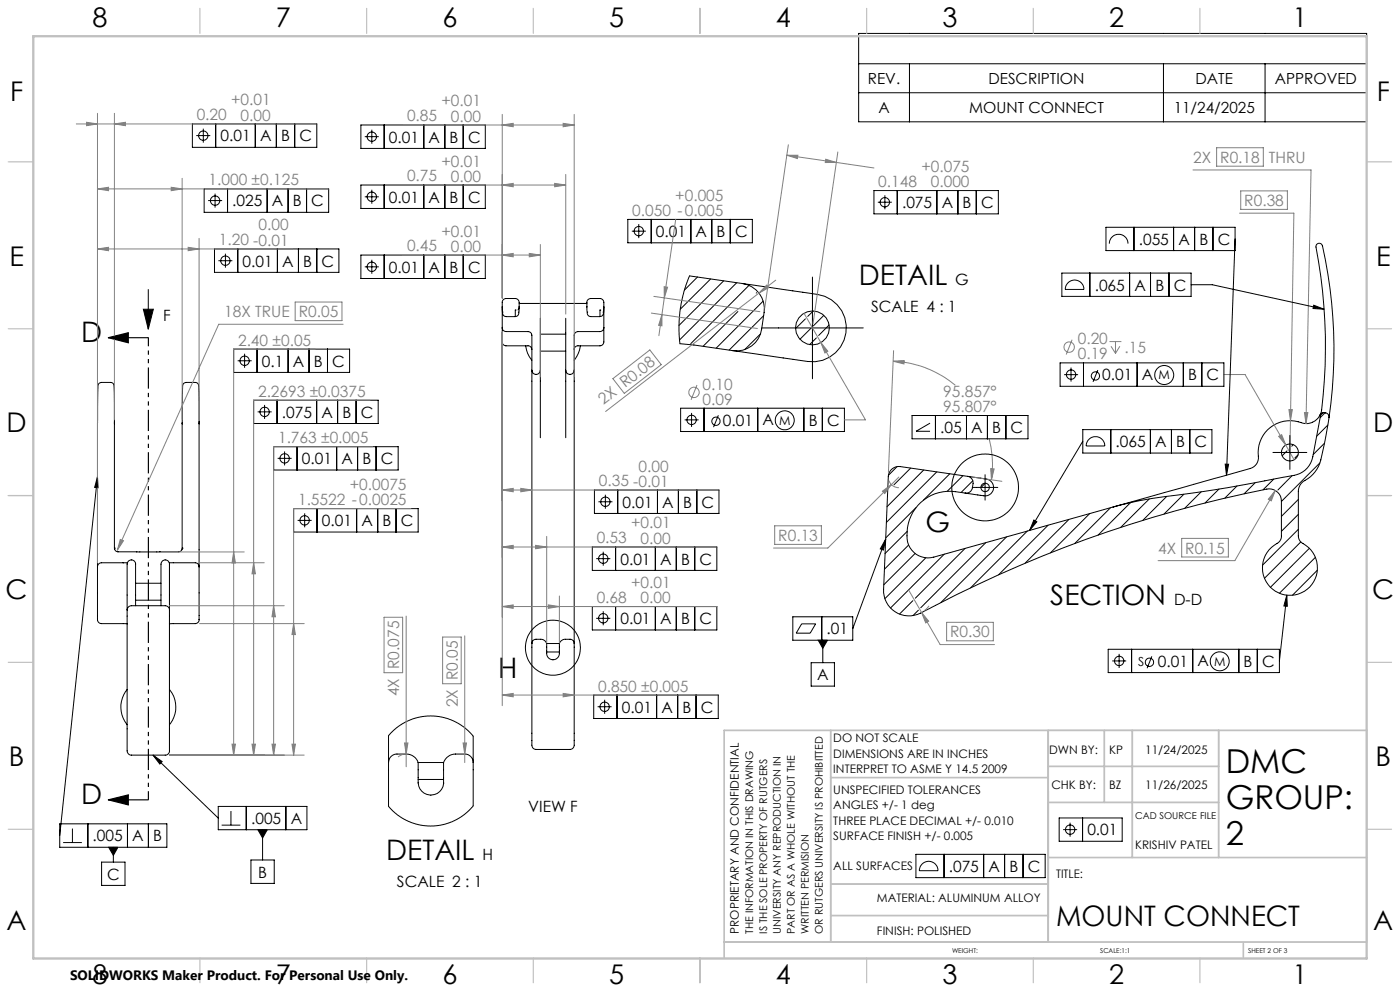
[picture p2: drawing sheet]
<svg xmlns="http://www.w3.org/2000/svg" width="420mm" height="297mm" viewBox="0 0 420 297" stroke-linecap="round" stroke-linejoin="round" font-family="sans-serif">
<g fill="none" stroke="#000" stroke-width=".3">
<path d="M257.6 10h152.4v26.5h-152.4zM257.6 19.1h152.4M272.8 19.1v17.4M349 19.1v17.4M379.5 19.1v17.4M57.7 37.1h37.3v7.1h-37.3zM61 38.6v4.2M64.7 37.1v7.1M76.6 37.1v7.1M82.9 37.1v7.1M88.4 37.1v7.1M108.3 37.5h37.3v7h-37.3z"/>
<path d="M111.5 38.9v4.2M115.3 37.5v7M127.1 37.5v7M133.5 37.5v7M139 37.5v7M257.6 27.8h152.4M58.9 40.6h4.2M61.2 56.6h37.4v7h-37.4zM64.5 58v4.2M68.3 56.6v7M80.2 56.6v7M86.4 56.6v7"/>
<path d="M92 56.6v7M108.3 55.5h37.3v7h-37.3zM109.4 59h4.2M109.4 41h4.2M111.5 56.9v4.2M115.3 55.5v7M127.1 55.5v7M133.5 55.5v7M139 55.5v7M262.2 57.1h37.3v7h-37.3zM265.5 58.5v4.2M269.2 57.1v7"/>
<path d="M281.1 57.1v7M287.4 57.1v7M292.9 57.1v7M62.4 60.1h4.2M64.3 74.6h37.4v7h-37.4zM65.5 78.1h4.2M67.6 76v4.2M71.3 74.6v7M83.2 74.6v7M89.5 74.6v7M95 74.6v7M108.3 76.4h37.3v7.1h-37.3z"/>
<path d="M109.4 80h4.2M111.5 77.9v4.2M115.3 76.4v7.1M127.1 76.4v7.1M133.5 76.4v7.1M139 76.4v7.1M188.3 65.8h37.4v7h-37.4zM189.5 69.3h4.2M191.6 67.2v4.2M195.4 65.8v7M207.3 65.8v7M213.5 65.8v7"/>
<path d="M219.1 65.8v7M263.3 60.6h4.2M331.8 68.1h38.7v7h-38.7zM332.8 73a2.79 2.79 0 0 1 2.8-2.8 2.79 2.79 0 0 1 2.8 2.8M340.2 68.1v7M352.1 68.1v7M358.4 68.1v7M363.9 68.1v7M370.5 71.6l-2.6 70.8M43 92.7h3l-1.5 6zM44.5 86.7v12M150.7 92l.1 2 .5 .8 3.3 .1"/>
<path d="M150.7 92v-.6a1.42 1.42 0 0 1 1.1-1.9h2.8a1.44 1.44 0 0 1 1.2 1.9v.6M150.7 98.2v4.3a1.14 1.14 0 0 0 1.1 1.1h6.6a1.14 1.14 0 0 1 1.2 1.2M150.7 92v6.2M150.7 98.2a1.14 1.14 0 0 0 1.1 1.2h6.6a1.13 1.13 0 0 1 1.2 1.1v10.4M150.9 93.5v.1M154.8 92.9h-.2v2M155.5 93.5v.1M155.8 92l-.2 2.2-.6 .6-.4 .1M155.8 92l-.4 .9M155.8 90.9h20.3M162.1 95.4v15.5M169.7 95.4v15.5"/>
<path d="M176.1 92l.1 2 .5 .8 3.3 .1M176.1 92v-.6a1.42 1.42 0 0 1 1.1-1.9h2.8a1.44 1.44 0 0 1 1.2 1.9v.6M176.1 92h.1M176.3 93.5v.1M180.2 92.9h-.2v2M180.9 93.5v.1M181.2 92l-.2 2.2-.6 .6-.4 .1M181.2 98.2v4.3a1.21 1.21 0 0 1-1.2 1.1h-6.6a1.09 1.09 0 0 0-1.1 1.2M181.2 92v6.2M181.2 98.2a1.21 1.21 0 0 1-1.2 1.2h-6.6l-.7 .2a1.76 1.76 0 0 0-.4 1.9v9.4M209.3 83l-4 4M213.2 83.6l-9.1 9.1"/>
<path d="M217.1 84.2l-13.4 13.3M221 84.7l-17.1 17.2M221.4 93.4l-10.5 10.4M222.8 85l-15.9-2.3-1.7 4.5-1 4.9-.5 5.1 .3 5.8 4.2 .4 11.7 1.7M222.8 85a7.6 7.6 0 0 1 6.4 8.6l-.7 5a7.6 7.6 0 0 1-8.6 6.5M222.8 85l18.5 2.7a19.1 19.1 0 0 1 8.1 2.1 10.2 10.2 0 0 1 3.8 12.1 10.2 10.2 0 0 1-10.9 6.4l-22.4-3.2M224.7 85.5l-17.5 17.5M227 87.7l-.1 .1M228.5 98.3h30.5M229 90.2l-14.2 14.1M229.1 94.6l-10.3 10.3M241.6 95.6l-2.9 2.9"/>
<path d="M243.2 98.4l-3.2 3.3M243.7 83v30.5M244 93.2l-1.7 1.6M247.2 94.5l-3.2 3.2M248.7 97.4l-3.1 3.1M318.6 81.8h38.7v7h-38.7zM320.4 84.8a2.8 2.8 0 0 1 3-.7 2.8 2.8 0 0 1 1.8 2.6h-5.6l.1-.9zM327 81.8v7M338.9 81.8v7M345.2 81.8v7M350.7 81.8v7M357.3 85.3h6.4l33.5 7.4"/>
<path d="M394.1 91.5l3.1 1.2-3.3-.2zM70.1 104.6h34.8v7h-34.8zM71.3 108.1h4.2M73.4 106v4.2M76.1 119.9h37.4v7h-37.4zM77.1 104.6v7M83.1 119.9v7M86.4 104.6v7M92.7 104.6v7M95 119.9v7M98.2 104.6v7M101.3 119.9v7"/>
<path d="M106.8 119.9v7M157.7 103.6l.1 .4a7.7 7.7 0 0 0 1.8 3.9M159.6 110.9a1.27 1.27 0 0 0 1.2 1.3 1.27 1.27 0 0 0 1.3-1.3M159.6 110.9v82M162.1 110.9v20.3M162.1 105.2h7.6M162.1 100.2h7.6M169.7 110.9a1.27 1.27 0 0 0 1.3 1.3 1.27 1.27 0 0 0 1.3-1.3M169.7 110.9v20.3M172.3 110.9v82M174.1 103.6v.4a8.5 8.5 0 0 1-1.8 3.9M228.2 100l-4.8 4.7"/>
<path d="M244.9 101.3l-2 2M318 108.8h49.2v7h-49.2zM319.2 112.3h4.2M321.3 110.2v4.2M325 108.8v7M329.4 110.9l-1.5 3.5M341.1 108.8v7M355 108.8v7M360.5 108.8v7M29.2 127l.2-11.5a.99 .99 0 0 1 1-.9h2.8a1.11 1.11 0 0 1 1 1.4l.1 11M29.2 127v42.8M29.3 126.6l-.1 .4"/>
<path d="M34.3 126.3v.7M34.3 127v37.3M54.6 127l.2-11.5a.99 .99 0 0 1 1-.9h2.8a1.11 1.11 0 0 1 1 1.4l.1 11M54.6 127v37.3M54.7 126.6l-.1 .4M59.7 127v42.8M59.7 126.3v.7M77.3 123.4h4.2M79.4 121.4v4.2M82.1 133.9h37.4v7h-37.4zM83.3 137.4h4.2M85.4 135.3v4.2"/>
<path d="M89.1 133.9v7M101 133.9v7M107.3 133.9v7M112.8 133.9v7M204.2 122.3h49.1v7h-49.1zM205.4 125.8h4.2M207.5 123.8v4.1M211.2 122.3v7M215.5 124.5l-1.4 3.5M227.3 122.3v7M241.2 122.3v7M246.7 122.3v7"/>
<path d="M269.1 139.8l-2.6 2.6M273.6 124.5h34.8v7h-34.8zM279 126.8l-4.2 2.5h4.2M280.6 124.5v7M289.9 124.5v7M296.2 124.5v7M301.8 124.5v7M324.8 128.8h38.8v7h-38.8zM324.8 132.3l-15.9 26.7M326.5 131.9a2.8 2.8 0 0 1 3.1-.9 2.8 2.8 0 0 1 1.8 2.7h-5.5l.1-1zM333.2 128.8v7M345.1 128.8v7"/>
<path d="M351.4 128.8v7M356.9 128.8v7M367.6 139.1h1l-.7 3.3zM381.9 135.6h10.1M386.1 135.1l-1.5 1.5M387 130.5v10.2M387.8 138h-.1M388 133.2l-.5 .5M389.4 136.3l-.9 .9M396 138.7l-11.6 11.6M396 124.4a4.7 4.7 0 0 1-6.3 2.1 9.6 9.6 0 0 0-12.2 10.8l-.2 1.2-.7 1a5.8 5.8 0 0 1-3.6 1.5l-39.1 10.9M396 124.4l.2-.4a149.4 149.4 0 0 0-1.4-50.3 .99 .99 0 0 1 .9-.8 .99 .99 0 0 1 1 .8 141.5 141.5 0 0 1 2 51.5"/>
<path d="M397.3 132.9l-3.4 3.3M397.5 123.7l-1.5 1.5M397.6 123.7a1.23 1.23 0 0 0-1.5 1l-2.3 12.2a7.1 7.1 0 0 1-6.7 5.8 591.6 591.6 0 0 1-43.4 7l-9.8 2.2M397.6 123.7h-.2a1.26 1.26 0 0 0-1.4 .7M397.6 123.7h.1M397.7 123.7a1.3 1.3 0 0 1 1 1.5M398.4 127.4l-3.4 3.3M398.7 125.2l-2.1 11.1a10.6 10.6 0 0 1-5.9 8.3l-.7 .7-.5 1.5v13.9a3.1 3.1 0 0 0 2.2 2.7 8.3 8.3 0 0 1 1 12.6 8.3 8.3 0 0 1-12.5-1.1 8.3 8.3 0 0 1 3.2-12.2l.7-.7 .3-1v-10.8a3.7 3.7 0 0 0-4.4-3.6 385.6 385.6 0 0 0-104.8 37.5 7.6 7.6 0 0 1-10.1-7.5l1.4-33.8a3.2 3.2 0 0 1 3.6-3l20.2 3M29.2 142.9l.2 3.3-1-.1zM29.2 142.9l-11.3 107.5M88.1 152.4h37.3v7.1h-37.3zM89.3 156h4.2"/>
<path d="M91.4 153.8v4.2M95.1 152.4v7.1M107 152.4v7.1M113.3 152.4v7.1M118.8 152.4v7.1M178.3 146.9h37.4v7h-37.4zM179.5 150.4h4.2M181.6 148.3v4.2M185.3 146.9v7M197.2 146.9v7M203.5 146.9v7M209.1 146.9v7"/>
<path d="M272.1 159.3l-6.6 6.6M273.2 140.3l-5 5M274.8 152.1l-9.1 9.1M277.1 140.9l-11 11M281 141.4l-15.1 15.2M284.9 142l-7.9 7.9M288.9 142.6l-4.7 4.6M289.6 147.8a14.2 14.2 0 0 0-12.4 2 12.7 12.7 0 0 0-4.6 13.5 6.3 6.3 0 0 0 7.5 3.7l53.8-15.1M290.3 142.8a1.95 1.95 0 0 1 1.6 2.1l-.2 1.3a1.89 1.89 0 0 1-2.1 1.6M290.3 142.8l3 .4a8.4 8.4 0 0 1 4.1 1.2 2.58 2.58 0 0 1 .2 3.1 2.58 2.58 0 0 1-3 1l-5-.7M291.7 146.1h7.6M291.9 144.1l-3.6 3.5"/>
<path d="M295.5 142.3v7.6M295.6 144.8l-1.3 1.4M308.2 159.1l-17 17.1M310.2 155.9l.8 .5-2.1 2.6zM314.4 157.4l-14.8 14.9M320.7 155.7l-13.2 13.1M326.9 153.9l-11.8 11.8M333.1 152.2l-10.7 10.7M339.2 150.6l-9.8 9.8M344.8 149.5l-8.6 8.5M350 148.8l-7.2 7.2M355.1 148.1l-5.9 6"/>
<path d="M360.4 147.4l-5 4.9M365.7 146.6l-4.2 4.1M371.1 145.7l-3.6 3.6M376.6 144.7l-3.4 3.3M382.1 143.6l-3.2 3.2M387.6 142.6l-4.2 4.3M389.5 149.7l-5.1 5.1M389.5 154.2l-5.1 5M389.5 158.6l-10.8 10.8M29.2 169.8v15.9a1.22 1.22 0 0 0 1.2 1.2l7.8 .1M34.3 164.3l.4 .8 .6 .3h18.4l.5-.2 .4-.6M34.3 164.3h.1"/>
<path d="M38.2 168.6l-7.8 .1a1.21 1.21 0 0 0-1.2 1.1M40.7 179.9h7.6M40.7 174.8h7.6M50.8 168.6l7.8 .1a1.14 1.14 0 0 1 1.1 1.1M54.6 164.3h.1M54.6 164.3v.4M59.7 169.8v15.9a1.15 1.15 0 0 1-1.1 1.2l-7.8 .1M177.7 163.9h37.4v7.1h-37.4zM178.9 167.4h4.2M181 165.3v4.2M184.7 163.9v7.1M196.6 163.9v7.1"/>
<path d="M202.9 163.9v7.1M208.4 163.9v7.1M265.7 161.6l-.7 3.2-.9-.3zM265.7 161.6l-9.9 26.8M272.6 163.3l-7.3 7.3M274.5 165.9l-9.4 9.4M277.7 167.2l-12.2 12.2M283.3 166.1l-16.1 16.1M289.5 164.4l-14.9 14.9M295.7 162.6l-19.5 19.5M302 160.9l-19.7 19.7M386 178.4l.2 3.3-1-.1z"/>
<path d="M386 178.4l-2.2 19.7M390.2 162.4l-10.9 10.9M392.8 164.3l-11.7 11.7M394.6 167l-10.8 10.8M395.2 170.9l-7.5 7.5M38.1 182.8v41.5a1.54 1.54 0 0 0 1.3 2h10.2a1.49 1.49 0 0 0 1.2-2v-41.5M38.1 182.8a1.33 1.33 0 0 1 1.3-1.3h10.2a1.26 1.26 0 0 1 1.2 1.3M40.7 181.5v-11.7a1.36 1.36 0 0 0-1.2-2 1.36 1.36 0 0 0-1.4 1.8v13.2M48.3 181.5v-11.7a1.36 1.36 0 0 1 1.1-2 1.36 1.36 0 0 1 1.4 1.8v13.2M159.6 192.9a1.21 1.21 0 0 1 1.2-1.3h1.4a1.94 1.94 0 0 1 1.8 1.3M159.6 192.9v30.4M164 192.9v1.8a2.13 2.13 0 0 0 .5 2.4 2.13 2.13 0 0 0 2.4 .4 3.1 3.1 0 0 0 .9-3.1v-1.5"/>
<path d="M164 195.4h3.8M164 192.9h3.8M167.8 192.9a1.94 1.94 0 0 1 1.8-1.3h1.4a1.26 1.26 0 0 1 1.3 1.3M172.3 192.9v30.4M177.7 181.8h37.4v7h-37.4zM178.9 185.3h4.2M181 183.2v4.2M184.7 181.8v7M196.6 181.8v7M202.9 181.8v7M208.4 181.8v7M237.8 184.9h18v7h-18z"/>
<path d="M240.5 187h4.2l-1.6 2.8h-4.2zM243.3 198.6h7v7h-7zM245.5 191.9h2.7l-1.4 2.4zM246.5 184.9v7M246.8 191.9v6.7M273.9 180l-4.1 4M275.5 182.9l-1.6 1.6M332.5 194.6h51.3v7h-51.3zM333.7 198.1h4.2M335.7 196v4.2M339.5 194.6v7M345.5 196.7l-1.4 3.6"/>
<path d="M357.8 194.6v7M371.7 194.6v7M377.2 194.6v7M38.1 206.7a8.4 8.4 0 0 0 0 10.5M50.8 206.7a8.3 8.3 0 0 1 0 10.5M178.1 208.3h37.4v7h-37.4zM179.3 211.8h4.2M181.4 209.7v4.2M185.1 208.3v7M197 208.3v7M203.3 208.3v7M208.8 208.3v7"/>
<path d="M45.9 226.3l2.7 1.9-.7 .8zM45.9 226.3l19.6 18.9M116.6 228.5v-8.1l.2-.3 2.3-2.1 2.9-1.8 3.3-1.2 3.8-.4 3.7 .3 3 1 3.1 1.8 2.2 2 .9 .9v7.9M116.6 228.5v13.2l2.7 2.6 2.6 1.6 3.6 1.3 3.7 .4 3.4-.4 3-.9 3.1-1.8 3.2-2.9 .1-13.1M116.6 228.5a2.53 2.53 0 0 1 2.5-2.5 7.8 7.8 0 0 1 4.5 .4l.9 .6 .9 1.5M125.4 228.5v3.8a6.3 6.3 0 0 0 1.1 4.8 3.8 3.8 0 0 0 4.2 .9 3.8 3.8 0 0 0 2.4-3.4v-6.1M125.4 233.6h7.7M125.4 228.5h7.7M133.1 228.5a3.9 3.9 0 0 1 3.6-2.5h2.7a2.53 2.53 0 0 1 2.6 2.5M159.6 223.3a1.26 1.26 0 0 0 1.2 1.3h10.2a1.33 1.33 0 0 0 1.3-1.3M17.9 246.9h32.2v7h-32.2zM18.9 252.5h5.7"/>
<path d="M21.7 248.3v4.2M26.4 246.9v7M30.5 258.4h7v7h-7zM32.6 253.9h2.8l-1.4 2.5zM34 253.9v4.5M38.2 246.9v7M44.5 246.9v7M65.5 241.7h26.6v7h-26.6zM66.5 247.3h5.6M69.3 243.1v4.2M73.9 241.7v7M75.3 257.7h7v7.1h-7z"/>
<path d="M77.4 248.7h2.8l-1.4 2.4zM78.8 248.7v9M85.8 241.7v7M274.8 256h38.7v7h-38.7zM276.6 259a2.8 2.8 0 0 1 3.1-.7 2.8 2.8 0 0 1 1.7 2.6h-5.6l.2-1.1zM283.2 256v7M295.1 256v7M301.4 256v7M306.9 256v7M317.7 245.1h19v7h-19zM318.9 248.6h4.2M321 246.6v4.2"/>
<path d="M324.8 245.1v7"/>
<circle cx="61" cy="40.6" r="1.4"/>
<circle cx="111.5" cy="41" r="1.41"/>
<circle cx="111.5" cy="59" r="1.41"/>
<circle cx="64.5" cy="60.1" r="1.4"/>
<circle cx="67.6" cy="78.1" r="1.41"/>
<circle cx="111.5" cy="79.9" r="1.41"/>
<circle cx="191.7" cy="69.3" r="1.39"/>
<circle cx="265.4" cy="60.6" r="1.4"/>
<circle cx="243.7" cy="98.3" r="5.1"/>
<circle cx="73.4" cy="108.1" r="1.4"/>
<circle cx="321.3" cy="112.3" r="1.4"/>
<circle cx="328.6" cy="112.7" r="1.25"/>
<circle cx="349.3" cy="112.4" r="2.85"/>
<circle cx="79.4" cy="123.4" r="1.4"/>
<circle cx="85.4" cy="137.4" r="1.4"/>
<circle cx="207.5" cy="125.8" r="1.4"/>
<circle cx="214.8" cy="126.2" r="1.26"/>
<circle cx="235.4" cy="126" r="2.84"/>
<circle cx="387" cy="135.6" r="2.54"/>
<circle cx="91.4" cy="156" r="1.39"/>
<circle cx="181.6" cy="150.4" r="1.4"/>
<circle cx="295.5" cy="146.1" r="1.26"/>
<circle cx="295.5" cy="146.1" r="10"/>
<circle cx="181" cy="167.4" r="1.41"/>
<circle cx="165.9" cy="194.1" r="8.3"/>
<circle cx="181" cy="185.3" r="1.41"/>
<circle cx="335.7" cy="198.1" r="1.4"/>
<circle cx="344.8" cy="198.5" r="1.24"/>
<circle cx="365.9" cy="198.2" r="2.85"/>
<circle cx="181.4" cy="211.8" r="1.41"/>
<circle cx="321" cy="248.6" r="1.4"/>
</g>
<path d="M125.5 234.5v.4M133.1 234.9v-.4" fill="none" stroke="#000" stroke-width=".3" stroke-dasharray="1.3 .6" stroke-linecap="butt"/>
<g fill="none" stroke="#808080" stroke-width=".3">
<path d="M22.9 37.1h72.1M26 36.7l3.2 .4-3.2 .6zM29.2 34v134.7M34.3 37.1l3.3-.4v1zM34.3 34v91.8M120.8 37.5h51.5M150.7 37.5l3.3-.5v1zM150.7 34.3v55.1M168.9 37l3.4 .5-3.4 .5zM172.3 34.3v78.7M29.2 56.6l3.4-.5v1zM29.2 56.6h69.4"/>
<path d="M51.4 56.1l3.2 .5-3.2 .5zM54.6 53.4v72.4M120.8 55.5h48.9M150.7 55.5l3.3-.5v1zM166.4 55l3.3 .5-3.3 .5zM169.7 52.3v41.8M236 46.5h3.4l-.2 1zM236 46.5l26.2 3.8M236.5 43.4l-7.1 49M247.7 47.7l3.2 1h-3.3zM251.4 45.5l-7.5 51.5M357.9 50.9h35.4l-1.5 76.1"/>
<path d="M365 44.3h14v5.5h-14zM372.2 57.2h14v5.6h-14zM29.2 74.6l3.4-.5v1zM29.2 74.6h58.7M56.4 74.1l3.3 .5-3.3 .5zM59.7 71.4v54.4M120.8 76.4h41.3M150.7 76.4l3.3-.5v1.1zM158.8 75.9l3.3 .5-3.3 .6zM162.1 73.3v39.7M202.7 65.8l-3.4 23.5M371.9 63.9h16.3l-1.2 71.7"/>
<path d="M88.5 90.5h14.1v5.6h-14.1zM102.9 97.2h-37.3l-30.4 67.7M150.7 99.5v112M195.4 93.8l31.8 4.7M196.1 88.8l31.9 4.6M198.6 94.3v3.3l-1-.1zM198.6 94.3l-.9 6.3M199.2 85.9l1.1 .2-1 3.2zM199.3 89.3l-.7 5M227.7 87.8l-46 35.5M230 85.4l.6 .8-2.9 1.6zM232.7 84l-5 3.8"/>
<path d="M241.2 93.9l5.1 8.8M94.7 104.6h-24.6v121.7M111 119.9h-34.9v106.4M183.9 113.5l11-8.6 3.5 4.4-11.1 8.6zM209.1 115.4l-1.8 4.4M246.3 102.7l2.1 2.6-.9 .5zM246.3 102.7l13.3 23.1h-6.3M267.9 108.3l3.4-.2-.1 1zM267.9 108.3a30.9 30.9 0 0 1 18.7 7.2M268.1 105.1l-1.6 36.5M321.6 101.8l-1.7 4.5M332.8 102.4h3.6"/>
<path d="M333.3 103.8l1.3 2.1M334.6 102.4v3.5M336 103.8l-1.4 2.1M367.2 112.3h6.3l12.2 21.1M111.8 133.9h-29.7v92.4M296.8 131.5l.9 5.7v2.5l-.3 4.1M383.6 130.8l.9-.5 1.2 3.1zM385.7 133.4l2.5 4.4M386.7 122.8h1l-.6 3.3zM391.3 123.6h1.1l-.6 3.4zM123.3 152.4h-35.2v73.9M150.7 146.9l3.3-.5v1z"/>
<path d="M150.7 146.9h65M156.2 146.4l3.4 .5-3.4 .5zM232.4 157.6h14v5.6h-14zM264.7 147.2l2.7-2-2 2.7zM266.7 144l.5 1 .7 .7 1.8 .5M267.4 145.2l-19 19h-16.3M269.7 143l-2.3 2.2M291.5 142.9l9.1 1.3M297.2 140.4l1 .1-.8 3.3zM382.6 147l-1.2 3.1-.9-.5zM382.6 147l-12.1 21h-23.1M36.1 161.7l.9 .4-1.8 2.8z"/>
<path d="M48.3 165.4h25M59.9 168.7h19.4M70.1 165.4l.5 3.3h-1zM76.1 168.7l.5 3.3h-1zM150.7 163.9l3.3-.5v1.1zM150.7 163.9h64.4M160.7 163.4l3.3 .5-3.3 .6zM164 160.8v31.9M167.8 178.6v14.1M272.7 176.9l9.3 16.3h16.3M354.5 161.4h14v5.5h-14zM50.8 181.5h34.5"/>
<path d="M59.9 186.9h31.4M82.1 181.5l.5 3.4h-1zM88.1 186.9l.5 3.3h-1zM115.2 185h5.6v16.6h-5.6zM121.8 184.6v45.2M132.8 190.9h5.6v14h-5.6zM139.4 190.6v37.9M150.7 181.8l3.3-.5v1zM150.7 181.8h64.4M164.5 181.3l3.3 .5-3.3 .5zM276.5 183.5l2.1 2.7-.9 .5zM278.7 181.6l-1.5 1.5"/>
<path d="M284 186.5h14v5.5h-14zM150.7 208.3l3.3-.5v1zM150.7 208.3h64.8M168.9 207.8l3.4 .5-3.4 .5zM50.8 226.3h40.5M69.6 223h1l-.5 3.3zM75.6 223h1l-.5 3.3zM81.6 223h1l-.5 3.3zM87.6 223h1l-.5 3.3zM120.6 226.2l-1.2 .7M121.4 222.7h1l-.6 3.3zM138.9 222.7h1l-.5 3.3z"/>
<circle cx="208.2" cy="117.6" r="1.55"/>
<circle cx="320.7" cy="104" r="1.55"/>
</g>
<path d="M32.5 101.2l6-1.5v3zM32.5 101.2h12M32.5 239.7l6-1.5v3zM32.5 239.7h12" fill="none" stroke="#000" stroke-width=".35"/>
<path d="M44.5 101.2v138.5" fill="none" stroke="#000" stroke-width=".35" stroke-dasharray="6.3 1.3 1.3 1.3 1.3 1.3" stroke-dashoffset="3.8" stroke-linecap="butt"/>
<path d="M217.2 218.9h192.8v63.4h-192.8M249.2 218.9v63.4M314.5 218.9v63.4M331.3 218.9v21.6M339.7 218.9v38.1M365.6 218.9v38.1M314.5 229.7h51.1M314.6 237.1v38.1M314.5 257h95.5M314.5 240.5h51.1M249.2 274.4h65.3M249.2 265h65.3" fill="none" stroke="#c0c0c0" stroke-width=".3"/>
<g fill="none" stroke="#c0c0c0" stroke-width=".35">
<path d="M60 2.5v7.5M110 2.5v7.5M160 2.5v7.5M210 2.5v7.5M260 2.5v7.5M310 2.5v7.5M360 2.5v7.5M2.5 48.5h7.5M410 48.5h7.5M2.5 98.5h7.5M410 98.5h7.5M2.5 148.5h7.5"/>
<path d="M410 148.5h7.5M2.5 198.5h7.5M410 198.5h7.5M2.5 248.5h7.5M410 248.5h7.5M60 287v7.5M110 287v7.5M160 287v7.5M210 287v7.5M260 287v7.5M310 287v7.5M360 287v7.5"/>
</g>
<g fill="none" stroke="#c0c0c0" stroke-width=".5">
<path d="M249.2 218.9v63.4M314.5 218.9v63.4M331.3 218.9v21.6M339.7 218.9v38.1M365.6 218.9v38.1M410 218.9h-192.8v68.4M249.2 233h65.3M314.5 229.7h51.1M314.5 257h95.5M314.5 240.5h51.1M249.2 265h65.3M249.2 274.4h65.3"/>
<path d="M217.2 282.3h192.8M373 282.8v4.2"/>
</g>
<path d="M10 10.9h400v276.4h-400z" fill="none" stroke="#c0c0c0" stroke-width=".7"/>
<g fill="#000">
<path d="M43 92.7h3l-1.5 6z"/>
<path d="M45.9 226.3l2.7 1.9-.7 .8zM29.2 142.9l.2 3.3-1-.1zM77.4 248.7l1.4 2.4 1.4-2.4zM32.6 253.9l1.4 2.5 1.4-2.5z"/>
</g>
<path d="M383.6 130.8l2.1 2.6-1.2-3.1zM276.5 183.5l1.2 3.2 .9-.5zM264.7 147.2l.7 .7 2-2.7zM382.6 147l-2.1 2.6 .9 .5zM386.7 122.8l.4 3.3 .6-3.3zM391.3 123.6l.5 3.4 .6-3.4zM297.2 140.4l1 .1-.8 3.3zM267.9 108.3l3.4-.2-.1 1z" fill="#808080"/>
<g fill="#000">
<path d="M32.5 101.2l6-1.5v3zM32.5 239.7l6-1.5v3z"/>
<path d="M265.7 161.6l-.7 3.2-.9-.3zM386 178.4l.2 3.3-1-.1zM310.2 155.9l.8 .5-2.1 2.6zM394.1 91.5l3.1 1.2-3.3-.2zM245.5 191.9l1.3 2.4 1.4-2.4zM367.6 139.1h1l-.7 3.3z"/>
</g>
<g fill="#808080">
<path d="M230 85.4l.6 .8-2.9 1.6z"/>
<path d="M138.9 222.7h1l-.5 3.3z"/>
<path d="M121.4 222.7h1l-.6 3.3z"/>
<path d="M81.6 223h1l-.5 3.3zM82.1 181.5l.5 3.4h-1zM26 36.7l3.2 .4-3.2 .6zM34.3 37.1l3.3-.4v1zM29.2 56.6l3.4-.5v1zM51.4 56.1l3.2 .5-3.2 .5zM29.2 74.6l3.4-.5v1zM56.4 74.1l3.3 .5-3.3 .5zM87.6 223h1l-.5 3.3zM88.1 186.9l.5 3.3h-1zM75.6 223h1l-.5 3.3zM76.1 168.7l.5 3.3h-1zM69.6 223h1l-.5 3.3zM70.1 165.4l.5 3.3h-1zM36.1 161.7l-.9 3.2 1.8-2.8zM150.7 146.9l3.3-.5v1zM156.2 146.4l3.4 .5-3.4 .5zM150.7 76.4l3.3-.5v1.1zM158.8 75.9l3.3 .5-3.3 .6zM150.7 55.5l3.3-.5v1zM166.4 55l3.3 .5-3.3 .5zM150.7 37.5l3.3-.5v1zM168.9 37l3.4 .5-3.4 .5zM150.7 163.9l3.3-.5v1.1zM160.7 163.4l3.3 .5-3.3 .6zM150.7 181.8l3.3-.5v1zM164.5 181.3l3.3 .5-3.3 .5zM150.7 208.3l3.3-.5v1zM168.9 207.8l3.4 .5-3.4 .5zM246.3 102.7l1.2 3.1 .9-.5zM247.7 47.7l3.2 1h-3.3zM236 46.5h3.4l-.2 1zM199.2 85.9l1.1 .2-1 3.2zM198.6 94.3v3.3l-1-.1z"/>
</g>
<g font-size="9.9">
<text x="367.7" y="231.6">DMC</text>
<text x="367.7" y="242.5">GROUP:</text>
<text x="367.7" y="253.4">2</text>
</g>
<g font-size="8.5">
<text x="257.7" y="85.4">DETAIL</text>
<text x="24.3" y="102.4">D</text>
<text x="277.6" y="159.3">G</text>
<text x="315.1" y="181.4">SECTION</text>
<text x="149.4" y="203.1">H</text>
<text x="24.3" y="240.9">D</text>
<text x="115.9" y="257.7">DETAIL</text>
<text x="316.9" y="277.5">MOUNT CONNECT</text>
</g>
<g font-size="8.1">
<text x="27.7" y="8">8</text>
<text x="82.7" y="8">7</text>
<text x="132.7" y="8">6</text>
<text x="182.7" y="8">5</text>
<text x="232.7" y="8">4</text>
<text x="282.7" y="8">3</text>
<text x="332.7" y="8">2</text>
<text x="387.7" y="8">1</text>
<text x="3" y="30.4">F</text>
<text x="413" y="30.4">F</text>
<text x="2.8" y="79.6">E</text>
<text x="412.8" y="79.6">E</text>
<text x="2" y="129.6">D</text>
<text x="412" y="129.6">D</text>
<text x="1.7" y="179.6">C</text>
<text x="411.7" y="179.6">C</text>
<text x="2.7" y="229.6">B</text>
<text x="412.7" y="229.6">B</text>
<text x="2" y="278.9">A</text>
<text x="412" y="278.9">A</text>
<text x="27.7" y="295">8</text>
<text x="82.7" y="295">7</text>
<text x="132.7" y="295">6</text>
<text x="182.7" y="295">5</text>
<text x="232.7" y="295">4</text>
<text x="282.7" y="295">3</text>
<text x="332.7" y="295">2</text>
<text x="387.7" y="295">1</text>
</g>
<g font-size="4.7" fill="#808080">
<text x="69.4" y="31.6">+0.01</text>
<text x="132.5" y="31.9">+0.01</text>
<text x="59" y="36.1">0.20</text>
<text x="72.2" y="36.1">0.00</text>
<text x="122.1" y="36.4">0.85</text>
<text x="135.3" y="36.4">0.00</text>
<text x="132.5" y="49.9">+0.01</text>
<text x="276.4" y="51.6">+0.075</text>
<text x="357.9" y="48.8">2X</text>
<text x="366.1" y="48.8">R0.18</text>
<text x="380.7" y="48.8">THRU</text>
<text x="62.6" y="55.6">1.000 ±0.125</text>
<text x="122.1" y="54.4">0.75</text>
<text x="135.3" y="54.4">0.00</text>
<text x="263.5" y="56">0.148</text>
<text x="279.2" y="56.1">0.000</text>
<text x="189.7" y="64.7">0.050 -0.005</text>
<text x="202.6" y="60.2">+0.005</text>
<text x="373.3" y="61.7">R0.38</text>
<text x="77.5" y="69.1">0.00</text>
<text x="132.5" y="70.9">+0.01</text>
<text x="65.7" y="73.5">1.20 -0.01</text>
<text x="122.1" y="75.4">0.45</text>
<text x="135.3" y="75.4">0.00</text>
<text x="67.2" y="95.1">18X TRUE</text>
<text x="89.6" y="95.1">R0.05</text>
<text x="71.4" y="103.6">2.40 ±0.05</text>
<text x="323.3" y="103.2">0.20</text>
<text x="323.3" y="107.7">0.19</text>
<text x="337.4" y="105.7">.15</text>
<text x="77.4" y="118.9">2.2693 ±0.0375</text>
<text x="210.8" y="116.8">0.10</text>
<text x="283" y="119">95.857°</text>
<text x="181.1" y="121.4" transform="rotate(-38 181.1 121.4)">2X R0.08</text>
<text x="210.8" y="121.3">0.09</text>
<text x="283" y="123.5">95.807°</text>
<text x="83.4" y="132.8">1.763 ±0.005</text>
<text x="191.5" y="141.3">0.00</text>
<text x="104.9" y="146.9">+0.0075</text>
<text x="179.6" y="145.8">0.35 -0.01</text>
<text x="89.4" y="151.4">1.5522 -0.0025</text>
<text x="189.3" y="158.4">+0.01</text>
<text x="179" y="162.9">0.53</text>
<text x="192.2" y="162.9">0.00</text>
<text x="233.5" y="162.1">R0.13</text>
<text x="347.4" y="165.9">4X</text>
<text x="355.6" y="165.9">R0.15</text>
<text x="189.3" y="176.2">+0.01</text>
<text x="179" y="180.7">0.68</text>
<text x="192.2" y="180.8">0.00</text>
<text x="285.1" y="191">R0.30</text>
<text x="119.8" y="200.5" transform="rotate(-90 119.8 200.5)">R0.075</text>
<text x="137.4" y="203.8" transform="rotate(-90 137.4 203.8)">R0.05</text>
<text x="119.8" y="208.7" transform="rotate(-90 119.8 208.7)">4X</text>
<text x="179.4" y="207.3">0.850 ±0.005</text>
<text x="137.4" y="212" transform="rotate(-90 137.4 212)">2X</text>
</g>
<g font-size="4.7">
<text x="66.1" y="42.4">0.01</text>
<text x="78" y="42.4">A</text>
<text x="84.3" y="42.4">B</text>
<text x="89.9" y="42.4">C</text>
<text x="116.7" y="42.7">0.01</text>
<text x="128.6" y="42.7">A</text>
<text x="134.9" y="42.7">B</text>
<text x="140.4" y="42.7">C</text>
<text x="69.7" y="61.9">.025</text>
<text x="81.6" y="61.9">A</text>
<text x="87.9" y="61.9">B</text>
<text x="93.4" y="61.9">C</text>
<text x="116.7" y="60.7">0.01</text>
<text x="128.6" y="60.7">A</text>
<text x="134.9" y="60.7">B</text>
<text x="140.4" y="60.7">C</text>
<text x="270.6" y="62.4">.075</text>
<text x="282.5" y="62.4">A</text>
<text x="288.8" y="62.4">B</text>
<text x="294.3" y="62.4">C</text>
<text x="196.8" y="71">0.01</text>
<text x="208.7" y="71">A</text>
<text x="215" y="71">B</text>
<text x="220.5" y="71">C</text>
<text x="341.6" y="73.4">.055</text>
<text x="353.5" y="73.4">A</text>
<text x="359.8" y="73.4">B</text>
<text x="365.3" y="73.4">C</text>
<text x="72.8" y="79.9">0.01</text>
<text x="84.7" y="79.9">A</text>
<text x="91" y="79.9">B</text>
<text x="96.5" y="79.9">C</text>
<text x="116.7" y="81.7">0.01</text>
<text x="128.6" y="81.7">A</text>
<text x="134.9" y="81.7">B</text>
<text x="140.4" y="81.7">C</text>
<text x="286.6" y="85.4">G</text>
<text x="328.4" y="87.1">.065</text>
<text x="340.3" y="87.1">A</text>
<text x="346.6" y="87.1">B</text>
<text x="352.1" y="87.1">C</text>
<text x="261.4" y="93.6">SCALE 4 : 1</text>
<text x="48.9" y="96.1">F</text>
<text x="78.5" y="109.9">0.1</text>
<text x="87.9" y="109.9">A</text>
<text x="94.1" y="109.9">B</text>
<text x="99.7" y="109.9">C</text>
<text x="342.6" y="113.7">A</text>
<text x="330.7" y="114">0.01</text>
<text x="356.4" y="114">B</text>
<text x="362" y="114">C</text>
<text x="84.5" y="125.2">.075</text>
<text x="96.4" y="125.2">A</text>
<text x="102.7" y="125.2">B</text>
<text x="108.3" y="125.2">C</text>
<text x="216.9" y="127.6">0.01</text>
<text x="228.8" y="127.3">A</text>
<text x="242.6" y="127.6">B</text>
<text x="248.1" y="127.6">C</text>
<text x="282.1" y="129.8">.05</text>
<text x="291.4" y="129.8">A</text>
<text x="297.7" y="129.8">B</text>
<text x="303.2" y="129.8">C</text>
<text x="334.7" y="134">.065</text>
<text x="346.6" y="134">A</text>
<text x="352.9" y="134">B</text>
<text x="358.4" y="134">C</text>
<text x="90.5" y="139.1">0.01</text>
<text x="102.4" y="139.1">A</text>
<text x="108.7" y="139.1">B</text>
<text x="114.3" y="139.1">C</text>
<text x="186.8" y="152.1">0.01</text>
<text x="198.7" y="152.1">A</text>
<text x="205" y="152.1">B</text>
<text x="210.5" y="152.1">C</text>
<text x="96.5" y="157.7">0.01</text>
<text x="108.4" y="157.7">A</text>
<text x="114.7" y="157.7">B</text>
<text x="120.3" y="157.7">C</text>
<text x="186.1" y="169.2">0.01</text>
<text x="198" y="169.2">A</text>
<text x="204.3" y="169.2">B</text>
<text x="209.8" y="169.2">C</text>
<text x="352.2" y="181.4">D-D</text>
<text x="186.1" y="187">0.01</text>
<text x="198" y="187">A</text>
<text x="204.3" y="187">B</text>
<text x="209.8" y="187">C</text>
<text x="248" y="190.1">.01</text>
<text x="245.1" y="203.9">A</text>
<text x="347.4" y="199.8">0.01</text>
<text x="359.2" y="199.5">A</text>
<text x="373.1" y="199.8">B</text>
<text x="378.6" y="199.8">C</text>
<text x="186.6" y="213.6">0.01</text>
<text x="198.4" y="213.6">A</text>
<text x="204.7" y="213.6">B</text>
<text x="210.3" y="213.6">C</text>
<text x="158.5" y="243.4">VIEW F</text>
<text x="75.3" y="246.9">.005</text>
<text x="87.2" y="246.9">A</text>
<text x="326.2" y="250.4">0.01</text>
<text x="27.8" y="252.2">.005</text>
<text x="39.7" y="252.2">A</text>
<text x="46" y="252.2">B</text>
<text x="144.7" y="257.7">H</text>
<text x="32.1" y="263.6">C</text>
<text x="77.5" y="263">B</text>
<text x="284.6" y="261.3">.075</text>
<text x="296.5" y="261.3">A</text>
<text x="302.8" y="261.3">B</text>
<text x="308.3" y="261.3">C</text>
<text x="119.1" y="265.9">SCALE 2 : 1</text>
</g>
<g font-size="4.6">
<text x="260.4" y="25.2">REV.</text>
<text x="296.5" y="25.2">DESCRIPTION</text>
<text x="358.7" y="25.2">DATE</text>
<text x="382.4" y="25.2">APPROVED</text>
<text x="263.5" y="33.9">A</text>
<text x="290.7" y="33.9">MOUNT CONNECT</text>
<text x="352.1" y="33.9">11/24/2025</text>
</g>
<text font-size="4.1" x="21" y="293.7">SOLIDWORKS Maker Product. For Personal Use Only.</text>
<g font-size="3.7">
<text x="347.6" y="113.7">M</text>
<text x="233.7" y="127.3">M</text>
<text x="341.4" y="199.7">S</text>
<text x="364.2" y="199.5">M</text>
</g>
<g font-size="3.5">
<text x="250" y="222.5">DO NOT SCALE</text>
<text x="250" y="227.1">DIMENSIONS ARE IN INCHES</text>
<text x="314.8" y="225.8">DWN BY:</text>
<text x="332.7" y="225.8">KP</text>
<text x="343.6" y="225.8">11/24/2025</text>
<text x="250" y="231.6">INTERPRET TO ASME Y 14.5 2009</text>
<text x="250" y="238.1">UNSPECIFIED TOLERANCES</text>
<text x="315.4" y="236.3">CHK BY:</text>
<text x="332.7" y="236.3">BZ</text>
<text x="343.6" y="236.3">11/26/2025</text>
<text x="250" y="242.6">ANGLES +/- 1 deg</text>
<text x="250" y="247.1">THREE PLACE DECIMAL +/- 0.010</text>
<text x="250" y="251.7">SURFACE FINISH +/- 0.005</text>
<text x="340.6" y="254.6">KRISHIV PATEL</text>
<text x="250" y="260.7">ALL SURFACES</text>
<text x="316.9" y="263">TITLE:</text>
<text x="263.1" y="270.5">MATERIAL: ALUMINUM ALLOY</text>
<text x="221.7" y="279.9" transform="rotate(-90 221.7 279.9)">PROPRIETARY AND CONFIDENTIAL</text>
<text x="263.1" y="280.2">FINISH: POLISHED</text>
</g>
<g font-size="3.2">
<text x="225.9" y="279.9" transform="rotate(-90 225.9 279.9)">THE INFORMATION IN THIS DRAWING</text>
<text x="230.1" y="279.9" transform="rotate(-90 230.1 279.9)">IS THE SOLE PROPERTY OF RUTGERS</text>
<text x="234.3" y="279.9" transform="rotate(-90 234.3 279.9)">UNIVERSITY ANY REPRODUCTION IN</text>
<text x="238.5" y="279.9" transform="rotate(-90 238.5 279.9)">PART OR AS A WHOLE WITHOUT THE</text>
<text x="242.6" y="279.9" transform="rotate(-90 242.6 279.9)">WRITTEN PERMISION</text>
<text x="246.8" y="279.9" transform="rotate(-90 246.8 279.9)">OR RUTGERS UNIVERSITY IS PROHIBITTED</text>
</g>
<text font-size="2.8" x="340.6" y="245.5">CAD SOURCE FILE</text>
<g font-size="2">
<text x="285.6" y="285.5">WEIGHT:</text>
<text x="330.1" y="285.6">SCALE:1:1</text>
<text x="374.5" y="285.6">SHEET 2 OF 3</text>
</g>
</svg>
